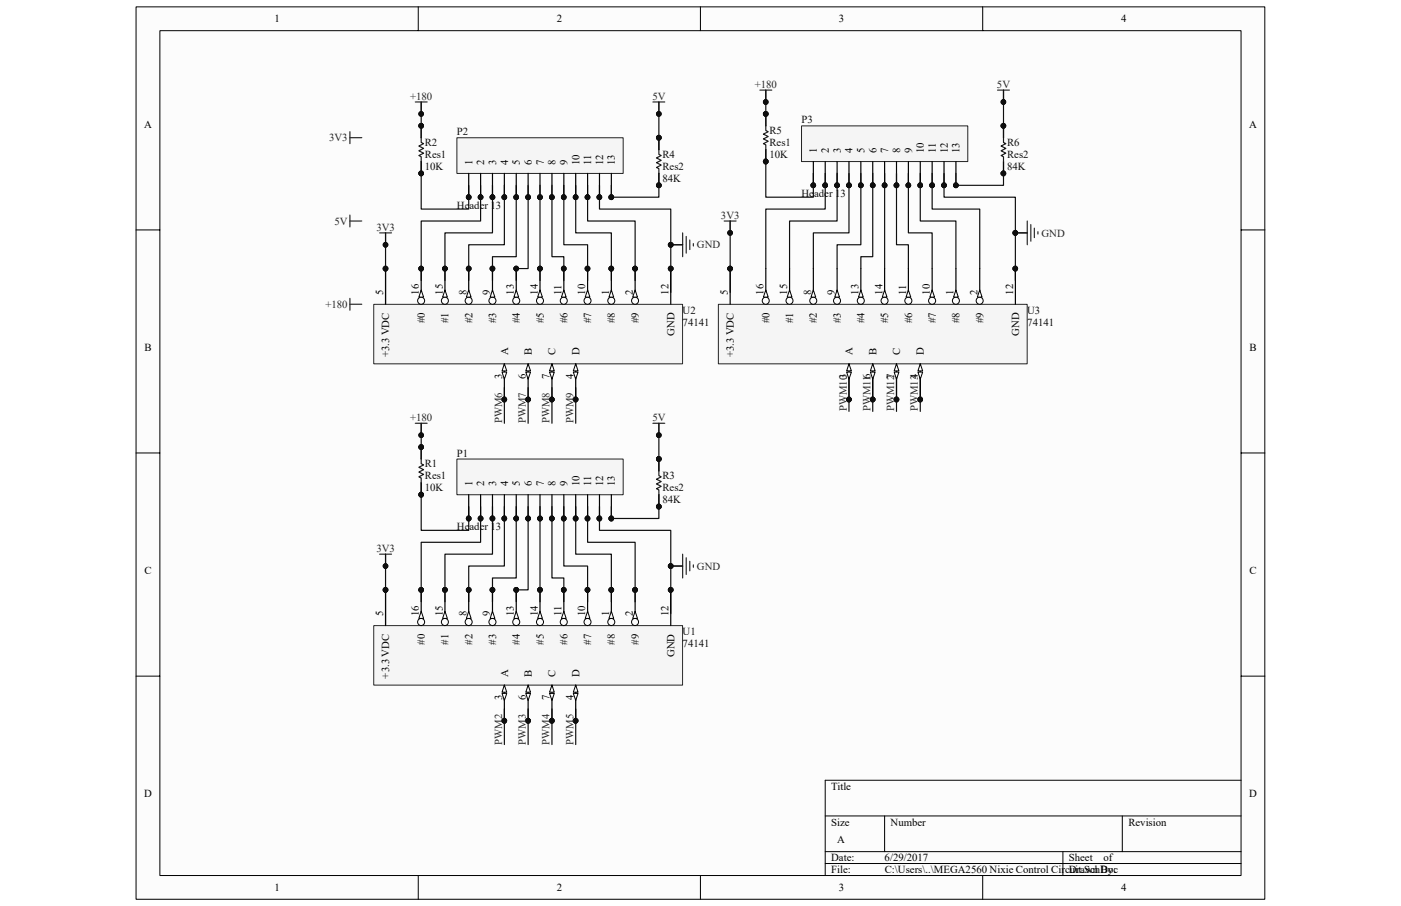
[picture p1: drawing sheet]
<svg xmlns="http://www.w3.org/2000/svg" width="432mm" height="279mm" viewBox="0 0 432 279" stroke-linecap="round" stroke-linejoin="round" font-family="sans-serif">
<path d="M42 2.1h347.8v275.2h-347.8z" fill="#fcfcfc"/>
<path d="M41.9 2.1h347.9v275.2h-347.9z" fill="none" stroke="#000" stroke-width=".31"/>
<path d="M49.3 9.5h333.2v260.5h-333.2z" fill="#fcfcfc"/>
<g fill="none" stroke="#000" stroke-width=".31">
<path d="M49.3 9.5h333.2v260.5h-333.2zM128.9 2.1v7.3M215.9 2.1v7.3M302.9 2.1v7.3M41.9 70.9h7.4M382.5 70.9h7.3M41.9 139.7h7.4M382.5 139.7h7.3M41.9 208.5h7.4M382.5 208.5h7.3M254.3 251.6h128.2M272.6 251.6v11"/>
<path d="M345.9 251.6v11M382.5 240.6h-128.2v29.4M128.9 270v7.3M215.9 270v7.3M254.3 262.6h128.2M254.3 266.3h128.2M302.9 270v7.3M327.6 262.6v7.4"/>
</g>
<g fill="none" stroke="#262626" stroke-width=".37">
<path d="M107.8 42.5h3.7M107.8 40.6v3.7M107.8 66.3v3.7M107.8 68.2h3.7M107.8 92v3.7M107.8 93.8h3.7M128 130.5h3.7M129.8 130.5v3.7M117 170.9h3.7M118.8 170.9v3.7M206.7 174.6h3.7M210.4 170.9v7.3"/>
<path d="M211.5 172v5.1M212.6 173.1v2.9M213.7 174.2v.7"/>
</g>
<g fill="#0e0e0e" stroke="#0e0e0e" stroke-width=".31">
<circle cx="206.7" cy="174.6" r=".72"/>
<circle cx="118.8" cy="174.6" r=".72"/>
<circle cx="118.8" cy="181.9" r=".72"/>
<circle cx="129.8" cy="181.9" r=".72"/>
<circle cx="148.1" cy="159.9" r=".72"/>
<circle cx="144.4" cy="159.9" r=".72"/>
<circle cx="129.8" cy="152.5" r=".72"/>
<circle cx="151.8" cy="159.9" r=".72"/>
<circle cx="137.1" cy="181.9" r=".72"/>
<circle cx="144.4" cy="181.9" r=".72"/>
<circle cx="155.4" cy="159.9" r=".72"/>
<circle cx="159.1" cy="159.9" r=".72"/>
<circle cx="151.8" cy="181.9" r=".72"/>
<circle cx="166.4" cy="159.9" r=".72"/>
<circle cx="166.4" cy="181.9" r=".72"/>
<circle cx="173.7" cy="159.9" r=".72"/>
<circle cx="181.1" cy="181.9" r=".72"/>
<circle cx="188.4" cy="181.9" r=".73"/>
<circle cx="177.4" cy="159.9" r=".72"/>
<circle cx="181.1" cy="159.9" r=".72"/>
<circle cx="195.7" cy="181.9" r=".73"/>
<circle cx="129.8" cy="137.9" r=".72"/>
<circle cx="129.8" cy="134.2" r=".72"/>
<circle cx="184.7" cy="159.9" r=".72"/>
<circle cx="206.7" cy="181.9" r=".73"/>
</g>
<g fill="none" stroke="#0e0e0e" stroke-width=".37">
<path d="M129.8 130.5v11M129.8 148.9v14.7h14.7v-7.4M148.1 156.2v11h-18.3v18.4M151.8 156.2v14.7h-14.7v14.7M155.4 156.2v18.4h-10.9v11M159.1 156.2v22h-7.3v7.4M166.4 156.2v29.4M173.8 156.2v18.4h7.3v11M177.4 156.2v14.7h11v14.7M181.1 156.2v11h14.6v18.4M184.8 156.2v7.4h21.9v25.7M118.8 170.9v22"/>
<path d="M206.7 174.6h3.7"/>
</g>
<path d="M129.8 137.9v3.6M129.8 148.9v3.6" fill="none" stroke="#000" stroke-width=".37"/>
<path d="M129.8 141.5v1.5l.8 .4-1.5 .7 1.5 .7-1.5 .8 1.5 .7-1.5 .7 .7 .4v1.5" fill="none" stroke="#1c1c1c" stroke-width=".37"/>
<path d="M140.8 141.6h51.3v11h-51.3z" fill="#f5f5f5"/>
<path d="M140.8 141.6h51.3v11h-51.3z" fill="none" stroke="#262626" stroke-width=".31"/>
<g fill="none" stroke="#000" stroke-width=".37">
<path d="M144.5 152.5v7.4M148.1 152.5v7.4M151.8 152.5v7.4M155.4 152.5v7.4M159.1 152.5v7.4M162.8 152.5v7.4M166.4 152.5v7.4M170.1 152.5v7.4M173.8 152.5v7.4M177.4 152.5v7.4M181.1 152.5v7.4M184.8 152.5v7.4"/>
<path d="M188.4 152.5v7.4M203.1 141.5v3.7M203.1 152.5v3.7"/>
</g>
<g fill="#0e0e0e" stroke="#0e0e0e" stroke-width=".31">
<circle cx="144.4" cy="159.9" r=".72"/>
<circle cx="148.1" cy="159.9" r=".72"/>
<circle cx="151.8" cy="159.9" r=".72"/>
<circle cx="155.4" cy="159.9" r=".72"/>
<circle cx="159.1" cy="159.9" r=".72"/>
<circle cx="162.7" cy="159.9" r=".72"/>
<circle cx="166.4" cy="159.9" r=".72"/>
<circle cx="170.1" cy="159.9" r=".72"/>
<circle cx="173.7" cy="159.9" r=".72"/>
<circle cx="177.4" cy="159.9" r=".72"/>
<circle cx="181.1" cy="159.9" r=".72"/>
<circle cx="184.7" cy="159.9" r=".72"/>
<circle cx="188.4" cy="159.9" r=".73"/>
<circle cx="203" cy="156.2" r=".73"/>
<circle cx="203" cy="141.5" r=".73"/>
<circle cx="203" cy="134.2" r=".72"/>
<circle cx="155.4" cy="222.3" r=".72"/>
<circle cx="162.7" cy="222.3" r=".72"/>
<circle cx="170.1" cy="222.3" r=".72"/>
<circle cx="177.4" cy="222.3" r=".72"/>
<circle cx="173.7" cy="181.9" r=".72"/>
<circle cx="159.1" cy="181.9" r=".72"/>
</g>
<path d="M203.1 130.5v14.7M162.8 156.2v25.7h-3.7v3.7M170.1 156.2v22h3.7v7.4M203.1 152.5v7.4h-14.7v-3.7M155.4 218.6v11M162.8 218.6v11M170.1 218.6v11M177.4 218.6v11" fill="none" stroke="#0e0e0e" stroke-width=".37"/>
<path d="M203.1 145.2v1.5l.7 .3-1.5 .8 1.5 .7-1.5 .7 1.5 .8-1.5 .7 .8 .4v1.4" fill="none" stroke="#1c1c1c" stroke-width=".37"/>
<path d="M201.2 130.5h3.7M203.1 130.5v3.7" fill="none" stroke="#262626" stroke-width=".37"/>
<path d="M115.2 193h95.2v18.3h-95.2z" fill="#f5f5f5"/>
<path d="M115.2 192.9h95.2v18.4h-95.2z" fill="none" stroke="#262626" stroke-width=".31"/>
<path d="M155.4 211.3v11" fill="none" stroke="#000" stroke-width=".37"/>
<path d="M155.4 211.3l.8 2.2h-1.5z" fill="#fcfcfc"/>
<path d="M155.4 211.3l.8 2.2h-1.5z" fill="none" stroke="#000" stroke-width=".31"/>
<path d="M154.7 213.8h1.5l-.8 2.2z" fill="#fcfcfc"/>
<path d="M154.7 213.8h1.5l-.8 2.2z" fill="none" stroke="#000" stroke-width=".31"/>
<circle cx="155.4" cy="222.3" r=".72" fill="#0e0e0e" stroke="#0e0e0e" stroke-width=".31"/>
<path d="M162.8 211.3v11" fill="none" stroke="#000" stroke-width=".37"/>
<path d="M162.8 211.3l.7 2.2h-1.4z" fill="#fcfcfc"/>
<path d="M162.8 211.3l.7 2.2h-1.4z" fill="none" stroke="#000" stroke-width=".31"/>
<path d="M162.1 213.8h1.4l-.7 2.2z" fill="#fcfcfc"/>
<path d="M162.1 213.8h1.4l-.7 2.2z" fill="none" stroke="#000" stroke-width=".31"/>
<circle cx="162.7" cy="222.3" r=".72" fill="#0e0e0e" stroke="#0e0e0e" stroke-width=".31"/>
<path d="M170.1 211.3v11" fill="none" stroke="#000" stroke-width=".37"/>
<path d="M170.1 211.3l.7 2.2h-1.4z" fill="#fcfcfc"/>
<path d="M170.1 211.3l.7 2.2h-1.4z" fill="none" stroke="#000" stroke-width=".31"/>
<path d="M169.4 213.8h1.4l-.7 2.2z" fill="#fcfcfc"/>
<path d="M169.4 213.8h1.4l-.7 2.2z" fill="none" stroke="#000" stroke-width=".31"/>
<circle cx="170.1" cy="222.3" r=".72" fill="#0e0e0e" stroke="#0e0e0e" stroke-width=".31"/>
<path d="M177.4 211.3v11" fill="none" stroke="#000" stroke-width=".37"/>
<path d="M177.4 211.3l.8 2.2h-1.5z" fill="#fcfcfc"/>
<path d="M177.4 211.3l.8 2.2h-1.5z" fill="none" stroke="#000" stroke-width=".31"/>
<path d="M176.7 213.8h1.5l-.8 2.2z" fill="#fcfcfc"/>
<path d="M176.7 213.8h1.5l-.8 2.2z" fill="none" stroke="#000" stroke-width=".31"/>
<circle cx="177.4" cy="222.3" r=".72" fill="#0e0e0e" stroke="#0e0e0e" stroke-width=".31"/>
<path d="M129.8 181.9v11" fill="none" stroke="#000" stroke-width=".37"/>
<circle cx="129.8" cy="191.8" r="1.09" fill="#fcfcfc" stroke="#000" stroke-width=".31"/>
<path d="M129.8 188.5l.8 2.2h-1.5z" fill="#fcfcfc"/>
<path d="M129.8 188.5l.8 2.2h-1.5z" fill="none" stroke="#000" stroke-width=".31"/>
<circle cx="129.8" cy="181.9" r=".72" fill="#0e0e0e" stroke="#0e0e0e" stroke-width=".31"/>
<path d="M137.1 181.9v11" fill="none" stroke="#000" stroke-width=".37"/>
<circle cx="137.1" cy="191.8" r="1.09" fill="#fcfcfc" stroke="#000" stroke-width=".31"/>
<path d="M137.1 188.5l.8 2.2h-1.5z" fill="#fcfcfc"/>
<path d="M137.1 188.5l.8 2.2h-1.5z" fill="none" stroke="#000" stroke-width=".31"/>
<circle cx="137.1" cy="181.9" r=".72" fill="#0e0e0e" stroke="#0e0e0e" stroke-width=".31"/>
<path d="M151.8 181.9v11" fill="none" stroke="#000" stroke-width=".37"/>
<circle cx="151.8" cy="191.8" r="1.1" fill="#fcfcfc" stroke="#000" stroke-width=".31"/>
<path d="M151.8 188.5l.7 2.2h-1.4z" fill="#fcfcfc"/>
<path d="M151.8 188.5l.7 2.2h-1.4z" fill="none" stroke="#000" stroke-width=".31"/>
<circle cx="151.8" cy="181.9" r=".72" fill="#0e0e0e" stroke="#0e0e0e" stroke-width=".31"/>
<path d="M159.1 181.9v11" fill="none" stroke="#000" stroke-width=".37"/>
<circle cx="159.1" cy="191.8" r="1.09" fill="#fcfcfc" stroke="#000" stroke-width=".31"/>
<path d="M159.1 188.5l.8 2.2h-1.5z" fill="#fcfcfc"/>
<path d="M159.1 188.5l.8 2.2h-1.5z" fill="none" stroke="#000" stroke-width=".31"/>
<circle cx="159.1" cy="181.9" r=".72" fill="#0e0e0e" stroke="#0e0e0e" stroke-width=".31"/>
<path d="M144.5 181.9v11" fill="none" stroke="#000" stroke-width=".37"/>
<circle cx="144.4" cy="191.8" r="1.09" fill="#fcfcfc" stroke="#000" stroke-width=".31"/>
<path d="M144.5 188.5l.7 2.2h-1.5z" fill="#fcfcfc"/>
<path d="M144.5 188.5l.7 2.2h-1.5z" fill="none" stroke="#000" stroke-width=".31"/>
<circle cx="144.4" cy="181.9" r=".72" fill="#0e0e0e" stroke="#0e0e0e" stroke-width=".31"/>
<path d="M166.4 181.9v11" fill="none" stroke="#000" stroke-width=".37"/>
<circle cx="166.4" cy="191.8" r="1.09" fill="#fcfcfc" stroke="#000" stroke-width=".31"/>
<path d="M166.4 188.5l.8 2.2h-1.5z" fill="#fcfcfc"/>
<path d="M166.4 188.5l.8 2.2h-1.5z" fill="none" stroke="#000" stroke-width=".31"/>
<circle cx="166.4" cy="181.9" r=".72" fill="#0e0e0e" stroke="#0e0e0e" stroke-width=".31"/>
<path d="M173.8 181.9v11" fill="none" stroke="#000" stroke-width=".37"/>
<circle cx="173.7" cy="191.8" r="1.09" fill="#fcfcfc" stroke="#000" stroke-width=".31"/>
<path d="M173.8 188.5l.7 2.2h-1.5z" fill="#fcfcfc"/>
<path d="M173.8 188.5l.7 2.2h-1.5z" fill="none" stroke="#000" stroke-width=".31"/>
<circle cx="173.7" cy="181.9" r=".72" fill="#0e0e0e" stroke="#0e0e0e" stroke-width=".31"/>
<path d="M181.1 181.9v11" fill="none" stroke="#000" stroke-width=".37"/>
<circle cx="181.1" cy="191.8" r="1.09" fill="#fcfcfc" stroke="#000" stroke-width=".31"/>
<path d="M181.1 188.5l.7 2.2h-1.4z" fill="#fcfcfc"/>
<path d="M181.1 188.5l.7 2.2h-1.4z" fill="none" stroke="#000" stroke-width=".31"/>
<circle cx="181.1" cy="181.9" r=".72" fill="#0e0e0e" stroke="#0e0e0e" stroke-width=".31"/>
<path d="M188.4 181.9v11" fill="none" stroke="#000" stroke-width=".37"/>
<circle cx="188.4" cy="191.8" r="1.09" fill="#fcfcfc" stroke="#000" stroke-width=".31"/>
<path d="M188.4 188.5l.7 2.2h-1.4z" fill="#fcfcfc"/>
<path d="M188.4 188.5l.7 2.2h-1.4z" fill="none" stroke="#000" stroke-width=".31"/>
<circle cx="188.4" cy="181.9" r=".73" fill="#0e0e0e" stroke="#0e0e0e" stroke-width=".31"/>
<path d="M195.7 181.9v11" fill="none" stroke="#000" stroke-width=".37"/>
<circle cx="195.7" cy="191.8" r="1.09" fill="#fcfcfc" stroke="#000" stroke-width=".31"/>
<path d="M195.7 188.5l.8 2.2h-1.5z" fill="#fcfcfc"/>
<path d="M195.7 188.5l.8 2.2h-1.5z" fill="none" stroke="#000" stroke-width=".31"/>
<g fill="#0e0e0e" stroke="#0e0e0e" stroke-width=".31">
<circle cx="195.7" cy="181.9" r=".73"/>
<circle cx="206.7" cy="181.9" r=".73"/>
<circle cx="118.8" cy="181.9" r=".72"/>
<circle cx="155.4" cy="222.3" r=".72"/>
<circle cx="162.7" cy="222.3" r=".72"/>
<circle cx="170.1" cy="222.3" r=".72"/>
<circle cx="177.4" cy="222.3" r=".72"/>
<circle cx="129.8" cy="181.9" r=".72"/>
<circle cx="137.1" cy="181.9" r=".72"/>
<circle cx="151.8" cy="181.9" r=".72"/>
<circle cx="159.1" cy="181.9" r=".72"/>
<circle cx="144.4" cy="181.9" r=".72"/>
<circle cx="166.4" cy="181.9" r=".72"/>
<circle cx="173.7" cy="181.9" r=".72"/>
<circle cx="181.1" cy="181.9" r=".72"/>
<circle cx="188.4" cy="181.9" r=".73"/>
<circle cx="312.9" cy="71.8" r=".72"/>
<circle cx="225" cy="71.8" r=".73"/>
<circle cx="225" cy="82.8" r=".72"/>
<circle cx="254.3" cy="57.1" r=".72"/>
<circle cx="250.7" cy="57.1" r=".72"/>
<circle cx="236" cy="49.8" r=".73"/>
<circle cx="258" cy="57.1" r=".72"/>
<circle cx="261.6" cy="57.1" r=".72"/>
<circle cx="265.3" cy="57.1" r=".72"/>
<circle cx="272.6" cy="57.1" r=".72"/>
<circle cx="280" cy="57.1" r=".72"/>
<circle cx="283.6" cy="57.1" r=".72"/>
<circle cx="287.3" cy="57.1" r=".72"/>
<circle cx="236" cy="35.1" r=".73"/>
<circle cx="236" cy="31.4" r=".73"/>
<circle cx="290.9" cy="57.1" r=".72"/>
<circle cx="312.9" cy="82.8" r=".72"/>
</g>
<path d="M236 35.1v3.7M236 46.1v3.7M118.8 181.9v11M206.7 181.9v11" fill="none" stroke="#000" stroke-width=".37"/>
<path d="M234.2 27.8h3.7M236 27.8v3.7M223.2 68.2h3.7M225 68.2v3.6M312.9 71.8h3.7M316.6 68.2v7.3M317.7 69.3v5.1M318.8 70.4v2.9M319.9 71.5v.7" fill="none" stroke="#262626" stroke-width=".37"/>
<g fill="none" stroke="#0e0e0e" stroke-width=".37">
<path d="M236 27.8v11M236 46.1v14.7h14.7v-7.3M254.3 53.5v11h-18.3v18.3M258 53.5v14.7h-14.6v14.6M261.7 53.5v18.3h-11v11M265.3 53.5v22h-7.3v7.3M272.6 53.5v29.3M280 53.5v18.3h7.3v11M283.6 53.5v14.7h11v14.6M287.3 53.5v11h14.7v18.3M291 53.5v7.3h21.9v25.7M225 68.2v22"/>
<path d="M312.9 71.8h3.7"/>
</g>
<path d="M236 38.8v1.5l.8 .3-1.5 .8 1.5 .7-1.5 .7 1.5 .8-1.5 .7 .7 .4v1.4" fill="none" stroke="#1c1c1c" stroke-width=".37"/>
<path d="M247.1 38.8h51.2v11h-51.2z" fill="#f5f5f5"/>
<path d="M247 38.8h51.3v11h-51.3z" fill="none" stroke="#262626" stroke-width=".31"/>
<g fill="none" stroke="#000" stroke-width=".37">
<path d="M309.3 38.8v3.7M250.7 49.8v7.3M254.3 49.8v7.3M258 49.8v7.3M261.7 49.8v7.3M265.3 49.8v7.3M269 49.8v7.3M272.6 49.8v7.3M276.3 49.8v7.3M280 49.8v7.3M283.6 49.8v7.3M287.3 49.8v7.3"/>
<path d="M291 49.8v7.3M294.6 49.8v7.3M309.3 49.8v3.7"/>
</g>
<g fill="#0e0e0e" stroke="#0e0e0e" stroke-width=".31">
<circle cx="250.7" cy="57.1" r=".72"/>
<circle cx="254.3" cy="57.1" r=".72"/>
<circle cx="258" cy="57.1" r=".72"/>
<circle cx="261.6" cy="57.1" r=".72"/>
<circle cx="265.3" cy="57.1" r=".72"/>
<circle cx="269" cy="57.1" r=".72"/>
<circle cx="272.6" cy="57.1" r=".72"/>
<circle cx="276.3" cy="57.1" r=".72"/>
<circle cx="280" cy="57.1" r=".72"/>
<circle cx="283.6" cy="57.1" r=".72"/>
<circle cx="287.3" cy="57.1" r=".72"/>
<circle cx="290.9" cy="57.1" r=".72"/>
<circle cx="294.6" cy="57.1" r=".72"/>
<circle cx="309.2" cy="53.5" r=".72"/>
<circle cx="309.2" cy="38.8" r=".72"/>
<circle cx="309.2" cy="31.4" r=".72"/>
<circle cx="261.6" cy="123.2" r=".72"/>
<circle cx="269" cy="123.2" r=".72"/>
<circle cx="276.3" cy="123.2" r=".72"/>
<circle cx="283.6" cy="123.2" r=".72"/>
</g>
<path d="M309.3 27.8v14.7M269 53.5v25.7h-3.7v3.6M276.3 53.5v22h3.7v7.3M309.3 49.8v7.3h-14.7v-3.6M261.7 115.8v11.1M269 115.8v11.1M276.3 115.8v11.1M283.6 115.8v11.1" fill="none" stroke="#0e0e0e" stroke-width=".37"/>
<path d="M309.3 42.5v1.4l.7 .4-1.5 .7 1.5 .8-1.5 .7 1.5 .7-1.5 .8 .8 .3v1.5" fill="none" stroke="#1c1c1c" stroke-width=".37"/>
<path d="M307.4 27.8h3.7M309.3 27.8v3.7" fill="none" stroke="#262626" stroke-width=".37"/>
<path d="M221.4 93.9h95.2v18.3h-95.2z" fill="#f5f5f5"/>
<path d="M221.4 93.9h95.2v18.3h-95.2z" fill="none" stroke="#262626" stroke-width=".31"/>
<path d="M261.7 112.2v11" fill="none" stroke="#000" stroke-width=".37"/>
<path d="M261.7 112.2l.7 2.2h-1.5z" fill="#fcfcfc"/>
<path d="M261.7 112.2l.7 2.2h-1.5z" fill="none" stroke="#000" stroke-width=".31"/>
<path d="M260.9 114.7h1.5l-.7 2.2z" fill="#fcfcfc"/>
<path d="M260.9 114.7h1.5l-.7 2.2z" fill="none" stroke="#000" stroke-width=".31"/>
<circle cx="261.6" cy="123.2" r=".72" fill="#0e0e0e" stroke="#0e0e0e" stroke-width=".31"/>
<path d="M269 112.2v11" fill="none" stroke="#000" stroke-width=".37"/>
<path d="M269 112.2l.7 2.2h-1.4z" fill="#fcfcfc"/>
<path d="M269 112.2l.7 2.2h-1.4z" fill="none" stroke="#000" stroke-width=".31"/>
<path d="M268.3 114.7h1.4l-.7 2.2z" fill="#fcfcfc"/>
<path d="M268.3 114.7h1.4l-.7 2.2z" fill="none" stroke="#000" stroke-width=".31"/>
<circle cx="269" cy="123.2" r=".72" fill="#0e0e0e" stroke="#0e0e0e" stroke-width=".31"/>
<path d="M276.3 112.2v11" fill="none" stroke="#000" stroke-width=".37"/>
<path d="M276.3 112.2l.8 2.2h-1.5z" fill="#fcfcfc"/>
<path d="M276.3 112.2l.8 2.2h-1.5z" fill="none" stroke="#000" stroke-width=".31"/>
<path d="M275.6 114.7h1.5l-.8 2.2z" fill="#fcfcfc"/>
<path d="M275.6 114.7h1.5l-.8 2.2z" fill="none" stroke="#000" stroke-width=".31"/>
<circle cx="276.3" cy="123.2" r=".72" fill="#0e0e0e" stroke="#0e0e0e" stroke-width=".31"/>
<path d="M283.6 112.2v11" fill="none" stroke="#000" stroke-width=".37"/>
<path d="M283.6 112.2l.8 2.2h-1.5z" fill="#fcfcfc"/>
<path d="M283.6 112.2l.8 2.2h-1.5z" fill="none" stroke="#000" stroke-width=".31"/>
<path d="M282.9 114.7h1.5l-.8 2.2z" fill="#fcfcfc"/>
<path d="M282.9 114.7h1.5l-.8 2.2z" fill="none" stroke="#000" stroke-width=".31"/>
<circle cx="283.6" cy="123.2" r=".72" fill="#0e0e0e" stroke="#0e0e0e" stroke-width=".31"/>
<path d="M236 82.8v11" fill="none" stroke="#000" stroke-width=".37"/>
<circle cx="236" cy="92.7" r="1.09" fill="#fcfcfc" stroke="#000" stroke-width=".31"/>
<path d="M236 89.4l.8 2.2h-1.5z" fill="#fcfcfc"/>
<path d="M236 89.4l.8 2.2h-1.5z" fill="none" stroke="#000" stroke-width=".31"/>
<path d="M243.4 82.8v11" fill="none" stroke="#000" stroke-width=".37"/>
<circle cx="243.3" cy="92.7" r="1.09" fill="#fcfcfc" stroke="#000" stroke-width=".31"/>
<path d="M243.4 89.4l.7 2.2h-1.5z" fill="#fcfcfc"/>
<path d="M243.4 89.4l.7 2.2h-1.5z" fill="none" stroke="#000" stroke-width=".31"/>
<path d="M258 82.8v11" fill="none" stroke="#000" stroke-width=".37"/>
<circle cx="258" cy="92.7" r="1.09" fill="#fcfcfc" stroke="#000" stroke-width=".31"/>
<path d="M258 89.4l.7 2.2h-1.4z" fill="#fcfcfc"/>
<path d="M258 89.4l.7 2.2h-1.4z" fill="none" stroke="#000" stroke-width=".31"/>
<path d="M265.3 82.8v11" fill="none" stroke="#000" stroke-width=".37"/>
<circle cx="265.3" cy="92.7" r="1.09" fill="#fcfcfc" stroke="#000" stroke-width=".31"/>
<path d="M265.3 89.4l.8 2.2h-1.5z" fill="#fcfcfc"/>
<path d="M265.3 89.4l.8 2.2h-1.5z" fill="none" stroke="#000" stroke-width=".31"/>
<path d="M250.7 82.8v11" fill="none" stroke="#000" stroke-width=".37"/>
<circle cx="250.6" cy="92.7" r="1.09" fill="#fcfcfc" stroke="#000" stroke-width=".31"/>
<path d="M250.7 89.4l.7 2.2h-1.4z" fill="#fcfcfc"/>
<path d="M250.7 89.4l.7 2.2h-1.4z" fill="none" stroke="#000" stroke-width=".31"/>
<path d="M272.6 82.8v11" fill="none" stroke="#000" stroke-width=".37"/>
<circle cx="272.6" cy="92.7" r="1.09" fill="#fcfcfc" stroke="#000" stroke-width=".31"/>
<path d="M272.6 89.4l.8 2.2h-1.5z" fill="#fcfcfc"/>
<path d="M272.6 89.4l.8 2.2h-1.5z" fill="none" stroke="#000" stroke-width=".31"/>
<path d="M280 82.8v11" fill="none" stroke="#000" stroke-width=".37"/>
<circle cx="280" cy="92.7" r="1.1" fill="#fcfcfc" stroke="#000" stroke-width=".31"/>
<path d="M280 89.4l.7 2.2h-1.4z" fill="#fcfcfc"/>
<path d="M280 89.4l.7 2.2h-1.4z" fill="none" stroke="#000" stroke-width=".31"/>
<path d="M287.3 82.8v11" fill="none" stroke="#000" stroke-width=".37"/>
<circle cx="287.3" cy="92.7" r="1.09" fill="#fcfcfc" stroke="#000" stroke-width=".31"/>
<path d="M287.3 89.4l.7 2.2h-1.4z" fill="#fcfcfc"/>
<path d="M287.3 89.4l.7 2.2h-1.4z" fill="none" stroke="#000" stroke-width=".31"/>
<path d="M294.6 82.8v11" fill="none" stroke="#000" stroke-width=".37"/>
<circle cx="294.6" cy="92.7" r="1.09" fill="#fcfcfc" stroke="#000" stroke-width=".31"/>
<path d="M294.6 89.4l.8 2.2h-1.5z" fill="#fcfcfc"/>
<path d="M294.6 89.4l.8 2.2h-1.5z" fill="none" stroke="#000" stroke-width=".31"/>
<path d="M302 82.8v11" fill="none" stroke="#000" stroke-width=".37"/>
<circle cx="301.9" cy="92.7" r="1.09" fill="#fcfcfc" stroke="#000" stroke-width=".31"/>
<path d="M302 89.4l.7 2.2h-1.5z" fill="#fcfcfc"/>
<path d="M302 89.4l.7 2.2h-1.5z" fill="none" stroke="#000" stroke-width=".31"/>
<path d="M129.8 38.8v3.7M129.8 49.8v3.7M225 82.8v11M312.9 82.8v11" fill="none" stroke="#000" stroke-width=".37"/>
<g fill="#0e0e0e" stroke="#0e0e0e" stroke-width=".31">
<circle cx="312.9" cy="82.8" r=".72"/>
<circle cx="225" cy="82.8" r=".72"/>
<circle cx="261.6" cy="123.2" r=".72"/>
<circle cx="269" cy="123.2" r=".72"/>
<circle cx="276.3" cy="123.2" r=".72"/>
<circle cx="283.6" cy="123.2" r=".72"/>
<circle cx="206.7" cy="75.5" r=".73"/>
<circle cx="118.8" cy="75.5" r=".72"/>
<circle cx="118.8" cy="82.8" r=".72"/>
<circle cx="129.8" cy="82.8" r=".72"/>
<circle cx="148.1" cy="60.8" r=".72"/>
<circle cx="144.4" cy="60.8" r=".72"/>
<circle cx="129.8" cy="53.5" r=".72"/>
<circle cx="151.8" cy="60.8" r=".72"/>
<circle cx="137.1" cy="82.8" r=".72"/>
<circle cx="144.4" cy="82.8" r=".72"/>
<circle cx="155.4" cy="60.8" r=".72"/>
<circle cx="159.1" cy="60.8" r=".72"/>
<circle cx="151.8" cy="82.8" r=".72"/>
<circle cx="166.4" cy="60.8" r=".72"/>
<circle cx="166.4" cy="82.8" r=".72"/>
<circle cx="173.7" cy="60.8" r=".72"/>
<circle cx="181.1" cy="82.8" r=".72"/>
<circle cx="188.4" cy="82.8" r=".72"/>
<circle cx="177.4" cy="60.8" r=".72"/>
<circle cx="181.1" cy="60.8" r=".72"/>
<circle cx="195.7" cy="82.8" r=".72"/>
<circle cx="129.8" cy="38.8" r=".72"/>
<circle cx="129.8" cy="35.1" r=".72"/>
<circle cx="184.7" cy="60.8" r=".72"/>
<circle cx="206.7" cy="82.8" r=".72"/>
</g>
<path d="M128 31.5h3.7M129.8 31.5v3.6M117 71.8h3.7M118.8 71.8v3.7M206.7 75.5h3.7M210.4 71.8v7.4M211.5 72.9v5.2M212.6 74v3M213.7 75.1v.8" fill="none" stroke="#262626" stroke-width=".37"/>
<g fill="none" stroke="#0e0e0e" stroke-width=".37">
<path d="M129.8 31.5v11M129.8 49.8v14.7h14.7v-7.4M148.1 57.1v11.1h-18.3v18.3M151.8 57.1v14.7h-14.7v14.7M155.4 57.1v18.4h-10.9v11M159.1 57.1v22.1h-7.3v7.3M166.4 57.1v29.4M173.8 57.1v18.4h7.3v11M177.4 57.1v14.7h11v14.7M181.1 57.1v11.1h14.6v18.3M184.8 57.1v7.4h21.9v25.7M118.8 71.8v22"/>
<path d="M206.7 75.5h3.7"/>
</g>
<path d="M129.8 42.5v1.4l.8 .4-1.5 .7 1.5 .8-1.5 .7 1.5 .7-1.5 .8 .7 .3v1.5" fill="none" stroke="#1c1c1c" stroke-width=".37"/>
<path d="M140.8 42.5h51.3v11h-51.3z" fill="#f5f5f5"/>
<path d="M140.8 42.5h51.3v11h-51.3z" fill="none" stroke="#262626" stroke-width=".31"/>
<g fill="none" stroke="#000" stroke-width=".37">
<path d="M144.5 53.5v7.3M148.1 53.5v7.3M151.8 53.5v7.3M155.4 53.5v7.3M159.1 53.5v7.3M162.8 53.5v7.3M166.4 53.5v7.3M170.1 53.5v7.3M173.8 53.5v7.3M177.4 53.5v7.3M181.1 53.5v7.3M184.8 53.5v7.3"/>
<path d="M188.4 53.5v7.3M203.1 42.5v3.6M203.1 53.5v3.6"/>
</g>
<g fill="#0e0e0e" stroke="#0e0e0e" stroke-width=".31">
<circle cx="144.4" cy="60.8" r=".72"/>
<circle cx="148.1" cy="60.8" r=".72"/>
<circle cx="151.8" cy="60.8" r=".72"/>
<circle cx="155.4" cy="60.8" r=".72"/>
<circle cx="159.1" cy="60.8" r=".72"/>
<circle cx="162.7" cy="60.8" r=".72"/>
<circle cx="166.4" cy="60.8" r=".72"/>
<circle cx="170.1" cy="60.8" r=".72"/>
<circle cx="173.7" cy="60.8" r=".72"/>
<circle cx="177.4" cy="60.8" r=".72"/>
<circle cx="181.1" cy="60.8" r=".72"/>
<circle cx="184.7" cy="60.8" r=".72"/>
<circle cx="188.4" cy="60.8" r=".73"/>
<circle cx="203" cy="57.1" r=".73"/>
<circle cx="203" cy="42.5" r=".72"/>
<circle cx="203" cy="35.1" r=".73"/>
<circle cx="155.4" cy="123.2" r=".72"/>
<circle cx="162.8" cy="123.2" r=".72"/>
<circle cx="170.1" cy="123.2" r=".72"/>
<circle cx="177.4" cy="123.2" r=".72"/>
<circle cx="173.7" cy="82.8" r=".72"/>
<circle cx="159.1" cy="82.8" r=".72"/>
</g>
<path d="M203.1 31.5v14.6M162.8 57.1v25.7h-3.7v3.7M170.1 57.1v22.1h3.7v7.3M203.1 53.5v7.3h-14.7v-3.7M155.4 119.5v11M162.8 119.5v11M170.1 119.5v11M177.4 119.5v11" fill="none" stroke="#0e0e0e" stroke-width=".37"/>
<path d="M203.1 46.1v1.5l.7 .4-1.5 .7 1.5 .7-1.5 .8 1.5 .7-1.5 .7 .8 .4v1.5" fill="none" stroke="#1c1c1c" stroke-width=".37"/>
<path d="M201.2 31.5h3.7M203.1 31.5v3.6" fill="none" stroke="#262626" stroke-width=".37"/>
<path d="M115.2 93.9h95.2v18.3h-95.2z" fill="#f5f5f5"/>
<path d="M115.2 93.9h95.2v18.3h-95.2z" fill="none" stroke="#262626" stroke-width=".31"/>
<path d="M155.4 112.2v11" fill="none" stroke="#000" stroke-width=".37"/>
<path d="M155.4 112.2l.8 2.2h-1.5z" fill="#fcfcfc"/>
<path d="M155.4 112.2l.8 2.2h-1.5z" fill="none" stroke="#000" stroke-width=".31"/>
<path d="M154.7 114.7h1.5l-.8 2.2z" fill="#fcfcfc"/>
<path d="M154.7 114.7h1.5l-.8 2.2z" fill="none" stroke="#000" stroke-width=".31"/>
<circle cx="155.4" cy="123.2" r=".72" fill="#0e0e0e" stroke="#0e0e0e" stroke-width=".31"/>
<path d="M162.8 112.2v11" fill="none" stroke="#000" stroke-width=".37"/>
<path d="M162.8 112.2l.7 2.2h-1.4z" fill="#fcfcfc"/>
<path d="M162.8 112.2l.7 2.2h-1.4z" fill="none" stroke="#000" stroke-width=".31"/>
<path d="M162.1 114.7h1.4l-.7 2.2z" fill="#fcfcfc"/>
<path d="M162.1 114.7h1.4l-.7 2.2z" fill="none" stroke="#000" stroke-width=".31"/>
<circle cx="162.8" cy="123.2" r=".72" fill="#0e0e0e" stroke="#0e0e0e" stroke-width=".31"/>
<path d="M170.1 112.2v11" fill="none" stroke="#000" stroke-width=".37"/>
<path d="M170.1 112.2l.7 2.2h-1.4z" fill="#fcfcfc"/>
<path d="M170.1 112.2l.7 2.2h-1.4z" fill="none" stroke="#000" stroke-width=".31"/>
<path d="M169.4 114.7h1.4l-.7 2.2z" fill="#fcfcfc"/>
<path d="M169.4 114.7h1.4l-.7 2.2z" fill="none" stroke="#000" stroke-width=".31"/>
<circle cx="170.1" cy="123.2" r=".72" fill="#0e0e0e" stroke="#0e0e0e" stroke-width=".31"/>
<path d="M177.4 112.2v11" fill="none" stroke="#000" stroke-width=".37"/>
<path d="M177.4 112.2l.8 2.2h-1.5z" fill="#fcfcfc"/>
<path d="M177.4 112.2l.8 2.2h-1.5z" fill="none" stroke="#000" stroke-width=".31"/>
<path d="M176.7 114.7h1.5l-.8 2.2z" fill="#fcfcfc"/>
<path d="M176.7 114.7h1.5l-.8 2.2z" fill="none" stroke="#000" stroke-width=".31"/>
<circle cx="177.4" cy="123.2" r=".72" fill="#0e0e0e" stroke="#0e0e0e" stroke-width=".31"/>
<path d="M129.8 82.8v11" fill="none" stroke="#000" stroke-width=".37"/>
<circle cx="129.8" cy="92.7" r="1.09" fill="#fcfcfc" stroke="#000" stroke-width=".31"/>
<path d="M129.8 89.4l.8 2.2h-1.5z" fill="#fcfcfc"/>
<path d="M129.8 89.4l.8 2.2h-1.5z" fill="none" stroke="#000" stroke-width=".31"/>
<circle cx="129.8" cy="82.8" r=".72" fill="#0e0e0e" stroke="#0e0e0e" stroke-width=".31"/>
<path d="M137.1 82.8v11" fill="none" stroke="#000" stroke-width=".37"/>
<circle cx="137.1" cy="92.7" r="1.09" fill="#fcfcfc" stroke="#000" stroke-width=".31"/>
<path d="M137.1 89.4l.8 2.2h-1.5z" fill="#fcfcfc"/>
<path d="M137.1 89.4l.8 2.2h-1.5z" fill="none" stroke="#000" stroke-width=".31"/>
<circle cx="137.1" cy="82.8" r=".72" fill="#0e0e0e" stroke="#0e0e0e" stroke-width=".31"/>
<path d="M151.8 82.8v11" fill="none" stroke="#000" stroke-width=".37"/>
<circle cx="151.8" cy="92.7" r="1.1" fill="#fcfcfc" stroke="#000" stroke-width=".31"/>
<path d="M151.8 89.4l.7 2.2h-1.4z" fill="#fcfcfc"/>
<path d="M151.8 89.4l.7 2.2h-1.4z" fill="none" stroke="#000" stroke-width=".31"/>
<circle cx="151.8" cy="82.8" r=".72" fill="#0e0e0e" stroke="#0e0e0e" stroke-width=".31"/>
<path d="M159.1 82.8v11" fill="none" stroke="#000" stroke-width=".37"/>
<circle cx="159.1" cy="92.7" r="1.09" fill="#fcfcfc" stroke="#000" stroke-width=".31"/>
<path d="M159.1 89.4l.8 2.2h-1.5z" fill="#fcfcfc"/>
<path d="M159.1 89.4l.8 2.2h-1.5z" fill="none" stroke="#000" stroke-width=".31"/>
<circle cx="159.1" cy="82.8" r=".72" fill="#0e0e0e" stroke="#0e0e0e" stroke-width=".31"/>
<path d="M144.5 82.8v11" fill="none" stroke="#000" stroke-width=".37"/>
<circle cx="144.4" cy="92.7" r="1.09" fill="#fcfcfc" stroke="#000" stroke-width=".31"/>
<path d="M144.5 89.4l.7 2.2h-1.5z" fill="#fcfcfc"/>
<path d="M144.5 89.4l.7 2.2h-1.5z" fill="none" stroke="#000" stroke-width=".31"/>
<circle cx="144.4" cy="82.8" r=".72" fill="#0e0e0e" stroke="#0e0e0e" stroke-width=".31"/>
<path d="M166.4 82.8v11" fill="none" stroke="#000" stroke-width=".37"/>
<circle cx="166.4" cy="92.7" r="1.09" fill="#fcfcfc" stroke="#000" stroke-width=".31"/>
<path d="M166.4 89.4l.8 2.2h-1.5z" fill="#fcfcfc"/>
<path d="M166.4 89.4l.8 2.2h-1.5z" fill="none" stroke="#000" stroke-width=".31"/>
<circle cx="166.4" cy="82.8" r=".72" fill="#0e0e0e" stroke="#0e0e0e" stroke-width=".31"/>
<path d="M173.8 82.8v11" fill="none" stroke="#000" stroke-width=".37"/>
<circle cx="173.7" cy="92.7" r="1.09" fill="#fcfcfc" stroke="#000" stroke-width=".31"/>
<path d="M173.8 89.4l.7 2.2h-1.5z" fill="#fcfcfc"/>
<path d="M173.8 89.4l.7 2.2h-1.5z" fill="none" stroke="#000" stroke-width=".31"/>
<circle cx="173.7" cy="82.8" r=".72" fill="#0e0e0e" stroke="#0e0e0e" stroke-width=".31"/>
<path d="M181.1 82.8v11" fill="none" stroke="#000" stroke-width=".37"/>
<circle cx="181.1" cy="92.7" r="1.09" fill="#fcfcfc" stroke="#000" stroke-width=".31"/>
<path d="M181.1 89.4l.7 2.2h-1.4z" fill="#fcfcfc"/>
<path d="M181.1 89.4l.7 2.2h-1.4z" fill="none" stroke="#000" stroke-width=".31"/>
<circle cx="181.1" cy="82.8" r=".72" fill="#0e0e0e" stroke="#0e0e0e" stroke-width=".31"/>
<path d="M188.4 82.8v11" fill="none" stroke="#000" stroke-width=".37"/>
<circle cx="188.4" cy="92.7" r="1.09" fill="#fcfcfc" stroke="#000" stroke-width=".31"/>
<path d="M188.4 89.4l.7 2.2h-1.4z" fill="#fcfcfc"/>
<path d="M188.4 89.4l.7 2.2h-1.4z" fill="none" stroke="#000" stroke-width=".31"/>
<circle cx="188.4" cy="82.8" r=".72" fill="#0e0e0e" stroke="#0e0e0e" stroke-width=".31"/>
<path d="M195.7 82.8v11" fill="none" stroke="#000" stroke-width=".37"/>
<circle cx="195.7" cy="92.7" r="1.09" fill="#fcfcfc" stroke="#000" stroke-width=".31"/>
<path d="M195.7 89.4l.8 2.2h-1.5z" fill="#fcfcfc"/>
<path d="M195.7 89.4l.8 2.2h-1.5z" fill="none" stroke="#000" stroke-width=".31"/>
<g fill="#0e0e0e" stroke="#0e0e0e" stroke-width=".31">
<circle cx="195.7" cy="82.8" r=".72"/>
<circle cx="206.7" cy="82.8" r=".72"/>
<circle cx="118.8" cy="82.8" r=".72"/>
<circle cx="155.4" cy="123.2" r=".72"/>
<circle cx="162.8" cy="123.2" r=".72"/>
<circle cx="170.1" cy="123.2" r=".72"/>
<circle cx="177.4" cy="123.2" r=".72"/>
<circle cx="129.8" cy="82.8" r=".72"/>
<circle cx="137.1" cy="82.8" r=".72"/>
<circle cx="151.8" cy="82.8" r=".72"/>
<circle cx="159.1" cy="82.8" r=".72"/>
<circle cx="144.4" cy="82.8" r=".72"/>
<circle cx="166.4" cy="82.8" r=".72"/>
<circle cx="173.7" cy="82.8" r=".72"/>
<circle cx="181.1" cy="82.8" r=".72"/>
<circle cx="188.4" cy="82.8" r=".72"/>
</g>
<path d="M118.8 82.8v11M206.7 82.8v11" fill="none" stroke="#000" stroke-width=".37"/>
<g font-size="3.3">
<text x="84.6" y="6.9">1</text>
<text x="171.6" y="6.9">2</text>
<text x="258.5" y="6.9">3</text>
<text x="345.5" y="6.9">4</text>
<text x="44.4" y="39.5">A</text>
<text x="385" y="39.5">A</text>
<text x="251.8" y="47.2" transform="rotate(-90 251.8 47.2)">1</text>
<text x="255.5" y="47.2" transform="rotate(-90 255.5 47.2)">2</text>
<text x="259.1" y="47.2" transform="rotate(-90 259.1 47.2)">3</text>
<text x="262.8" y="47.2" transform="rotate(-90 262.8 47.2)">4</text>
<text x="266.4" y="47.2" transform="rotate(-90 266.4 47.2)">5</text>
<text x="270.1" y="47.2" transform="rotate(-90 270.1 47.2)">6</text>
<text x="273.8" y="47.2" transform="rotate(-90 273.8 47.2)">7</text>
<text x="277.4" y="47.2" transform="rotate(-90 277.4 47.2)">8</text>
<text x="281.1" y="47.2" transform="rotate(-90 281.1 47.2)">9</text>
<text x="284.8" y="47.2" transform="rotate(-90 284.8 47.2)">10</text>
<text x="288.4" y="47.2" transform="rotate(-90 288.4 47.2)">11</text>
<text x="292.1" y="47.2" transform="rotate(-90 292.1 47.2)">12</text>
<text x="295.8" y="47.2" transform="rotate(-90 295.8 47.2)">13</text>
<text x="145.6" y="50.9" transform="rotate(-90 145.6 50.9)">1</text>
<text x="149.2" y="50.9" transform="rotate(-90 149.2 50.9)">2</text>
<text x="152.9" y="50.9" transform="rotate(-90 152.9 50.9)">3</text>
<text x="156.6" y="50.9" transform="rotate(-90 156.6 50.9)">4</text>
<text x="160.3" y="50.9" transform="rotate(-90 160.3 50.9)">5</text>
<text x="163.9" y="50.9" transform="rotate(-90 163.9 50.9)">6</text>
<text x="167.6" y="50.9" transform="rotate(-90 167.6 50.9)">7</text>
<text x="171.2" y="50.9" transform="rotate(-90 171.2 50.9)">8</text>
<text x="174.9" y="50.9" transform="rotate(-90 174.9 50.9)">9</text>
<text x="178.6" y="50.9" transform="rotate(-90 178.6 50.9)">10</text>
<text x="182.2" y="50.9" transform="rotate(-90 182.2 50.9)">11</text>
<text x="185.9" y="50.9" transform="rotate(-90 185.9 50.9)">12</text>
<text x="189.5" y="50.9" transform="rotate(-90 189.5 50.9)">13</text>
<text x="118.1" y="90.9" transform="rotate(-90 118.1 90.9)">5</text>
<text x="129.1" y="90.9" transform="rotate(-90 129.1 90.9)">16</text>
<text x="136.4" y="90.9" transform="rotate(-90 136.4 90.9)">15</text>
<text x="143.8" y="90.9" transform="rotate(-90 143.8 90.9)">8</text>
<text x="151.1" y="90.9" transform="rotate(-90 151.1 90.9)">9</text>
<text x="158.4" y="90.9" transform="rotate(-90 158.4 90.9)">13</text>
<text x="165.7" y="90.9" transform="rotate(-90 165.7 90.9)">14</text>
<text x="173.1" y="90.9" transform="rotate(-90 173.1 90.9)">11</text>
<text x="180.4" y="90.9" transform="rotate(-90 180.4 90.9)">10</text>
<text x="187.7" y="90.9" transform="rotate(-90 187.7 90.9)">1</text>
<text x="195" y="90.9" transform="rotate(-90 195 90.9)">2</text>
<text x="206" y="90.9" transform="rotate(-90 206 90.9)">12</text>
<text x="224.3" y="90.9" transform="rotate(-90 224.3 90.9)">5</text>
<text x="235.3" y="90.9" transform="rotate(-90 235.3 90.9)">16</text>
<text x="242.7" y="90.9" transform="rotate(-90 242.7 90.9)">15</text>
<text x="250" y="90.9" transform="rotate(-90 250 90.9)">8</text>
<text x="257.3" y="90.9" transform="rotate(-90 257.3 90.9)">9</text>
<text x="264.6" y="90.9" transform="rotate(-90 264.6 90.9)">13</text>
<text x="271.9" y="90.9" transform="rotate(-90 271.9 90.9)">14</text>
<text x="279.3" y="90.9" transform="rotate(-90 279.3 90.9)">11</text>
<text x="286.6" y="90.9" transform="rotate(-90 286.6 90.9)">10</text>
<text x="293.9" y="90.9" transform="rotate(-90 293.9 90.9)">1</text>
<text x="301.2" y="90.9" transform="rotate(-90 301.2 90.9)">2</text>
<text x="312.2" y="90.9" transform="rotate(-90 312.2 90.9)">12</text>
<text x="130.9" y="99.7" transform="rotate(-90 130.9 99.7)">#0</text>
<text x="138.3" y="99.7" transform="rotate(-90 138.3 99.7)">#1</text>
<text x="145.6" y="99.7" transform="rotate(-90 145.6 99.7)">#2</text>
<text x="152.9" y="99.7" transform="rotate(-90 152.9 99.7)">#3</text>
<text x="160.3" y="99.7" transform="rotate(-90 160.3 99.7)">#4</text>
<text x="167.6" y="99.7" transform="rotate(-90 167.6 99.7)">#5</text>
<text x="174.9" y="99.7" transform="rotate(-90 174.9 99.7)">#6</text>
<text x="182.2" y="99.7" transform="rotate(-90 182.2 99.7)">#7</text>
<text x="189.5" y="99.7" transform="rotate(-90 189.5 99.7)">#8</text>
<text x="196.9" y="99.7" transform="rotate(-90 196.9 99.7)">#9</text>
<text x="237.2" y="99.7" transform="rotate(-90 237.2 99.7)">#0</text>
<text x="244.5" y="99.7" transform="rotate(-90 244.5 99.7)">#1</text>
<text x="251.8" y="99.7" transform="rotate(-90 251.8 99.7)">#2</text>
<text x="259.1" y="99.7" transform="rotate(-90 259.1 99.7)">#3</text>
<text x="266.4" y="99.7" transform="rotate(-90 266.4 99.7)">#4</text>
<text x="273.8" y="99.7" transform="rotate(-90 273.8 99.7)">#5</text>
<text x="281.1" y="99.7" transform="rotate(-90 281.1 99.7)">#6</text>
<text x="288.4" y="99.7" transform="rotate(-90 288.4 99.7)">#7</text>
<text x="295.8" y="99.7" transform="rotate(-90 295.8 99.7)">#8</text>
<text x="303.1" y="99.7" transform="rotate(-90 303.1 99.7)">#9</text>
<text x="207.9" y="103.6" transform="rotate(-90 207.9 103.6)">GND</text>
<text x="314.1" y="103.6" transform="rotate(-90 314.1 103.6)">GND</text>
<text x="44.5" y="108.3">B</text>
<text x="120" y="110.2" transform="rotate(-90 120 110.2)">+3.3 VDC</text>
<text x="156.6" y="109.6" transform="rotate(-90 156.6 109.6)">A</text>
<text x="163.9" y="109.6" transform="rotate(-90 163.9 109.6)">B</text>
<text x="171.2" y="109.6" transform="rotate(-90 171.2 109.6)">C</text>
<text x="178.6" y="109.6" transform="rotate(-90 178.6 109.6)">D</text>
<text x="226.2" y="110.2" transform="rotate(-90 226.2 110.2)">+3.3 VDC</text>
<text x="262.8" y="109.6" transform="rotate(-90 262.8 109.6)">A</text>
<text x="270.1" y="109.6" transform="rotate(-90 270.1 109.6)">B</text>
<text x="277.4" y="109.6" transform="rotate(-90 277.4 109.6)">C</text>
<text x="284.8" y="109.6" transform="rotate(-90 284.8 109.6)">D</text>
<text x="385.1" y="108.3">B</text>
<text x="154.7" y="116.8" transform="rotate(-90 154.7 116.8)">3</text>
<text x="162.1" y="116.8" transform="rotate(-90 162.1 116.8)">6</text>
<text x="169.4" y="116.8" transform="rotate(-90 169.4 116.8)">7</text>
<text x="176.7" y="116.8" transform="rotate(-90 176.7 116.8)">4</text>
<text x="145.6" y="150" transform="rotate(-90 145.6 150)">1</text>
<text x="149.2" y="150" transform="rotate(-90 149.2 150)">2</text>
<text x="152.9" y="150" transform="rotate(-90 152.9 150)">3</text>
<text x="156.6" y="150" transform="rotate(-90 156.6 150)">4</text>
<text x="160.3" y="150" transform="rotate(-90 160.3 150)">5</text>
<text x="163.9" y="150" transform="rotate(-90 163.9 150)">6</text>
<text x="167.6" y="150" transform="rotate(-90 167.6 150)">7</text>
<text x="171.2" y="150" transform="rotate(-90 171.2 150)">8</text>
<text x="174.9" y="150" transform="rotate(-90 174.9 150)">9</text>
<text x="178.6" y="150" transform="rotate(-90 178.6 150)">10</text>
<text x="182.2" y="150" transform="rotate(-90 182.2 150)">11</text>
<text x="185.9" y="150" transform="rotate(-90 185.9 150)">12</text>
<text x="189.5" y="150" transform="rotate(-90 189.5 150)">13</text>
<text x="44.5" y="177.1">C</text>
<text x="385.1" y="177.1">C</text>
<text x="118.1" y="190" transform="rotate(-90 118.1 190)">5</text>
<text x="129.1" y="190" transform="rotate(-90 129.1 190)">16</text>
<text x="136.4" y="190" transform="rotate(-90 136.4 190)">15</text>
<text x="143.8" y="190" transform="rotate(-90 143.8 190)">8</text>
<text x="151.1" y="190" transform="rotate(-90 151.1 190)">9</text>
<text x="158.4" y="190" transform="rotate(-90 158.4 190)">13</text>
<text x="165.7" y="190" transform="rotate(-90 165.7 190)">14</text>
<text x="173.1" y="190" transform="rotate(-90 173.1 190)">11</text>
<text x="180.4" y="190" transform="rotate(-90 180.4 190)">10</text>
<text x="187.7" y="190" transform="rotate(-90 187.7 190)">1</text>
<text x="195" y="190" transform="rotate(-90 195 190)">2</text>
<text x="206" y="190" transform="rotate(-90 206 190)">12</text>
<text x="130.9" y="198.8" transform="rotate(-90 130.9 198.8)">#0</text>
<text x="138.3" y="198.8" transform="rotate(-90 138.3 198.8)">#1</text>
<text x="145.6" y="198.8" transform="rotate(-90 145.6 198.8)">#2</text>
<text x="152.9" y="198.8" transform="rotate(-90 152.9 198.8)">#3</text>
<text x="160.3" y="198.8" transform="rotate(-90 160.3 198.8)">#4</text>
<text x="167.6" y="198.8" transform="rotate(-90 167.6 198.8)">#5</text>
<text x="174.9" y="198.8" transform="rotate(-90 174.9 198.8)">#6</text>
<text x="182.2" y="198.8" transform="rotate(-90 182.2 198.8)">#7</text>
<text x="189.5" y="198.8" transform="rotate(-90 189.5 198.8)">#8</text>
<text x="196.9" y="198.8" transform="rotate(-90 196.9 198.8)">#9</text>
<text x="207.9" y="202.6" transform="rotate(-90 207.9 202.6)">GND</text>
<text x="120" y="209.3" transform="rotate(-90 120 209.3)">+3.3 VDC</text>
<text x="156.6" y="208.7" transform="rotate(-90 156.6 208.7)">A</text>
<text x="163.9" y="208.7" transform="rotate(-90 163.9 208.7)">B</text>
<text x="171.2" y="208.7" transform="rotate(-90 171.2 208.7)">C</text>
<text x="178.6" y="208.7" transform="rotate(-90 178.6 208.7)">D</text>
<text x="154.7" y="215.9" transform="rotate(-90 154.7 215.9)">3</text>
<text x="162.1" y="215.9" transform="rotate(-90 162.1 215.9)">6</text>
<text x="169.4" y="215.9" transform="rotate(-90 169.4 215.9)">7</text>
<text x="176.7" y="215.9" transform="rotate(-90 176.7 215.9)">4</text>
<text x="44.4" y="245.9">D</text>
<text x="256.2" y="243.6">Title</text>
<text x="385" y="245.9">D</text>
<text x="256.2" y="254.6">Size</text>
<text x="274.5" y="254.6">Number</text>
<text x="347.8" y="254.6">Revision</text>
<text x="258" y="260.1">A</text>
<text x="256.2" y="265.6">Date:</text>
<text x="256.2" y="269.3">File:</text>
<text x="272.7" y="265.6">6/29/2017</text>
<text x="272.7" y="269.3">C:\Users\..\MEGA2560 Nixie Control Circuit.SchDoc</text>
<text x="329.4" y="265.6">Sheet</text>
<text x="329.4" y="269.3">Drawn By:</text>
<text x="340.1" y="265.6">of</text>
<text x="84.6" y="274.8">1</text>
<text x="171.6" y="274.8">2</text>
<text x="258.5" y="274.8">3</text>
<text x="345.5" y="274.8">4</text>
</g>
<g font-size="3.3" fill="#262626">
<text x="232.6" y="27.1">+180</text>
<text x="307.3" y="27.1">5V</text>
<text x="126.4" y="30.8">+180</text>
<text x="201.1" y="30.8">5V</text>
<text x="101.4" y="43.6">3V3</text>
<text x="103.1" y="69.3">5V</text>
<text x="116" y="71.1">3V3</text>
<text x="222.2" y="67.4">3V3</text>
<text x="214.8" y="76.6">GND</text>
<text x="321" y="72.9">GND</text>
<text x="100.3" y="95">+180</text>
<text x="126.4" y="129.8">+180</text>
<text x="154.7" y="130.5" transform="rotate(-90 154.7 130.5)">PWM6</text>
<text x="162.1" y="130.5" transform="rotate(-90 162.1 130.5)">PWM7</text>
<text x="169.4" y="130.5" transform="rotate(-90 169.4 130.5)">PWM8</text>
<text x="176.7" y="130.5" transform="rotate(-90 176.7 130.5)">PWM9</text>
<text x="201.1" y="129.8">5V</text>
<text x="261" y="126.9" transform="rotate(-90 261 126.9)">PWM103</text>
<text x="268.3" y="126.9" transform="rotate(-90 268.3 126.9)">PWM116</text>
<text x="275.6" y="126.9" transform="rotate(-90 275.6 126.9)">PWM127</text>
<text x="282.9" y="126.9" transform="rotate(-90 282.9 126.9)">PWM134</text>
<text x="116" y="170.2">3V3</text>
<text x="214.8" y="175.7">GND</text>
<text x="154.7" y="229.6" transform="rotate(-90 154.7 229.6)">PWM2</text>
<text x="162.1" y="229.6" transform="rotate(-90 162.1 229.6)">PWM3</text>
<text x="169.4" y="229.6" transform="rotate(-90 169.4 229.6)">PWM4</text>
<text x="176.7" y="229.6" transform="rotate(-90 176.7 229.6)">PWM5</text>
</g>
<g font-size="3.3" fill="#0e0e0e">
<text x="140.8" y="41.8">P2</text>
<text x="237.1" y="41.4">R5</text>
<text x="247" y="38.1">P3</text>
<text x="130.9" y="45.1">R2</text>
<text x="237.1" y="45.1">Res1</text>
<text x="310.4" y="45.1">R6</text>
<text x="130.9" y="52.4">10K</text>
<text x="130.9" y="48.7">Res1</text>
<text x="204.2" y="48.7">R4</text>
<text x="204.2" y="52.4">Res2</text>
<text x="237.1" y="48.7">10K</text>
<text x="310.4" y="52.4">84K</text>
<text x="310.4" y="48.7">Res2</text>
<text x="204.2" y="56.1">84K</text>
<text x="140.8" y="64.5">Header 13</text>
<text x="247" y="60.8">Header 13</text>
<text x="210.4" y="96.8">U2</text>
<text x="210.4" y="100.5">74141</text>
<text x="316.6" y="96.8">U3</text>
<text x="316.6" y="100.5">74141</text>
<text x="140.8" y="140.8">P1</text>
<text x="130.9" y="144.1">R1</text>
<text x="130.9" y="147.8">Res1</text>
<text x="204.2" y="147.8">R3</text>
<text x="130.9" y="151.5">10K</text>
<text x="204.2" y="155.2">84K</text>
<text x="204.2" y="151.5">Res2</text>
<text x="140.8" y="163.6">Header 13</text>
<text x="210.4" y="195.9">U1</text>
<text x="210.4" y="199.5">74141</text>
</g>
</svg>
